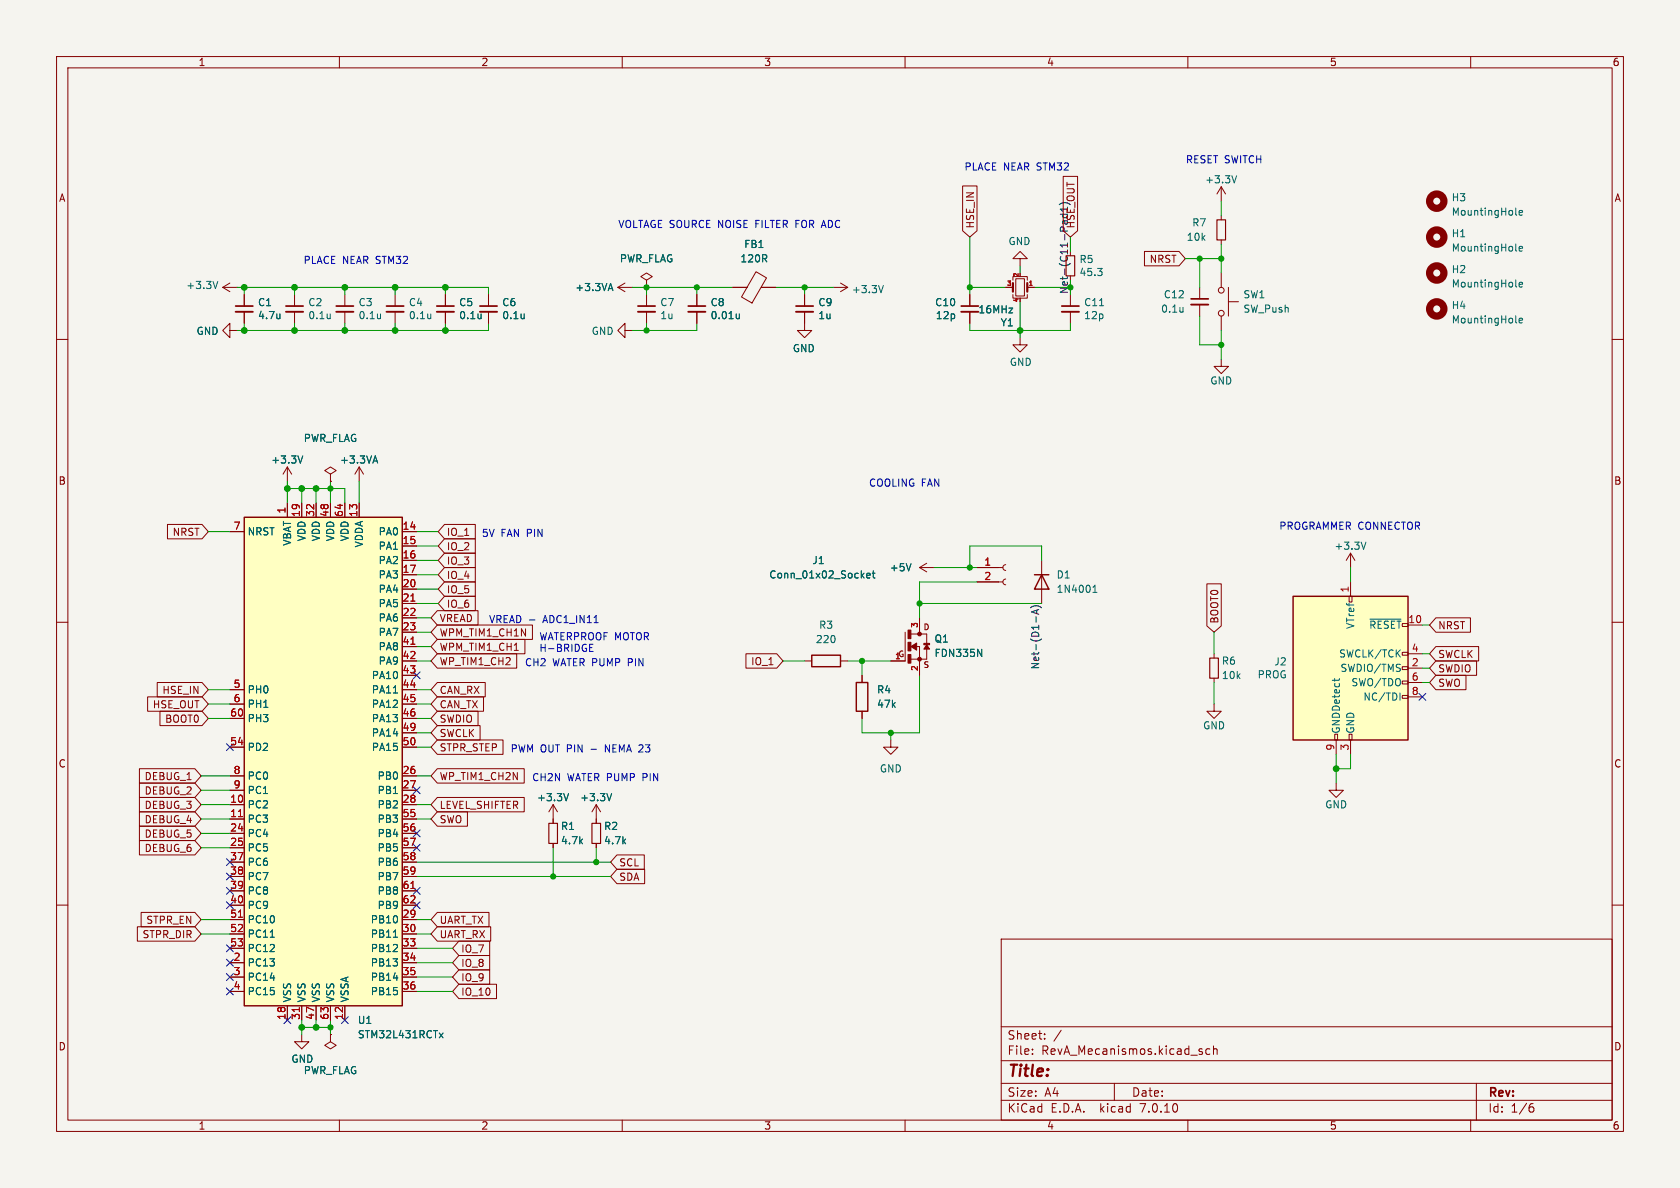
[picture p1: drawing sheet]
<svg xmlns="http://www.w3.org/2000/svg" width="297mm" height="210mm" viewBox="0 0 297 210" stroke-linecap="round" stroke-linejoin="round" font-family="sans-serif">
<path d="M0 0h297v210h-297z" fill="#f5f4ef" stroke="#f5f4ef" stroke-width=".18"/>
<g fill="none" stroke="#840000" stroke-width=".18">
<path d="M10 10h277v190h-277zM12 12h273v186h-273zM60 10v2M110 10v2M160 10v2M210 10v2M260 10v2M170.2 32.9h2.5v7.9l-1.3 1.1-1.2-1.1zM188 31.2h2.5v9.6l-1.3 1.1-1.2-1.1zM215.9 33l-.8 1.3M215.9 33v2.6M215.9 38.1v.8"/>
<path d="M215.9 33l.8 1.3M10 60h2M39.4 50.8l1.2 .8M39.4 50.8h2.5M40.6 58.4v-1.2l-1.2 1.2 1.2 1.3v-1.3h1.3M40.6 50l-1.2 .8M43.2 52.1v2M43.2 55.1v2.1M52.1 52.1v2M52.1 55.1v2.1M61 52.1v2M61 55.1v2.1"/>
<path d="M69.8 52.1v2M69.8 55.1v2.1M78.7 52.1v2M78.7 55.1v2.1M86.4 52.1v2M86.4 55.1v2.1M109.2 50.8h2.6M109.2 50.8l1.3 .8M110.5 58.4v-1.2l-1.3 1.2 1.3 1.3v-1.3h1.3M110.5 50l-1.3 .8M114.3 49.5l1-.6-1-.6-1 .6 1 .6v1.3M114.3 50.8h.1"/>
<path d="M114.3 52.1v2M114.3 55.1v2.1M123.2 52.1v2M123.2 55.1v2.1M129.5 50.8h2.6M133.7 48l1.8 1.1-2.6 4.5-1.8-1.1zM134.6 50.8h2.6M142.2 55.1v3.3h1.3l-1.3 1.3-1.2-1.3h1.2M142.2 52.1v2M147.3 50.8h2.6M148.6 50l1.3 .8M149.9 50.8l-1.3 .8"/>
<path d="M171.4 52.1v2M171.4 55.1v2.1M177.8 50.8h1.3M179.1 49.5v-.6h2.5v.6M179.1 52.1v.6h2.5v-.6M179.6 49.3h1.5v3h-1.5zM180.3 45.7h1.3l-1.3-1.2-1.2 1.2h1.2v1.3M180.3 59.7v1.3h1.3l-1.3 1.2-1.2-1.2h1.2M181.6 50.8h1.3M189.2 52.1v2M189.2 55.1v2.1M202.3 44.4h6.1l1.1 1.3-1.1 1.3h-6.1z"/>
<path d="M212.1 50.8v2M212.1 53.8v2.1M215.9 42.4v.8M215.9 48.3v2.5M215.9 55.9v2.5M217.2 53.3h1.7M217.2 50.8v5.1M285 60h2M215.9 63.5v1.3h1.3l-1.3 1.2-1.3-1.2h1.3M29.6 92.7h6.1l1.1 1.3-1.1 1.3h-6.1zM40.6 94h2.6M50.8 82.6l-.8 1.2"/>
<path d="M50.8 82.6v2.5M50.8 88.9v2.5M50.8 82.6l.8 1.2M53.3 88.9v2.5M55.9 88.9v2.5M58.4 83.8l1-.6-1-.6-1 .6 1 .6v1.3M58.4 85.1h.1M58.4 88.9v2.5M61 88.9v2.5M63.5 82.6l-.8 1.2M63.5 82.6v2.5M63.5 88.9v2.5"/>
<path d="M63.5 82.6l.8 1.2M71.1 94h2.6M71.1 96.5h2.6M71.1 99.1h2.6M78.6 97.8h5.4v2.5h-5.4l-1.1-1.2zM78.6 92.7h5.4v2.6h-5.4l-1.1-1.3zM78.6 95.2h5.4v2.6h-5.4l-1.1-1.3zM163.8 99.6l-1.2 .7M177.8 99.8l-.3 .2-.2 .3 .1 .4 .4 .1M184.1 99.1v7.6M238.8 97.8l-.8 1.3M238.8 97.8v2.5"/>
<path d="M238.8 97.8l.7 1.3M10 110h2M71.1 116.8h2.6M71.1 114.3h2.6M71.1 101.6h2.6M71.1 104.1h2.6M71.1 106.7h2.6M71.1 109.2h2.6M71.1 111.8h2.6M71.1 119.4h2.6M77.3 113h15.5v2.6h-15.5l-1.1-1.3zM77.3 110.5h16.8v2.5h-16.8l-1.1-1.2z"/>
<path d="M77.3 115.6h14v2.5h-14l-1.1-1.3zM77.3 107.9h7.2v2.6h-7.2l-1.1-1.3zM78.6 100.3h5.4v2.6h-5.4l-1.1-1.3zM78.6 105.4h5.4v2.6h-5.4l-1.1-1.3zM78.6 102.9h5.4v2.5h-5.4l-1.1-1.3zM131.9 115.6h5.4l1.1 1.2-1.1 1.3h-5.4zM142.2 116.8h1.3M148.6 116.8h1.3M152.4 119.4v1.3M160 111.8v5h-2.5M161 112.1h2.8v4.4h-2.8M162.1 114.3h.5v5.1"/>
<path d="M162.6 100.3h2.5M162.6 100.3l1.2 .8M162.6 109.2v2.9M172.7 102.9h4.6M172.7 100.3h4.6M177.8 102.4l-.3 .1-.2 .4 .1 .3 .4 .2M213.4 103.2h2.5v7.4l-1.3 1.2-1.2-1.2zM214.6 115.6v.7M214.6 119.9v.8M238.5 105.4h.5v1h-.5zM238.8 102.9v2.5M247.9 115.3h1v.5h-1z"/>
<path d="M247.9 117.9h1v.5h-1zM248.9 110.5h2.6M248.9 118.1h2.6M248.9 115.6h2.6M253.8 109.2h6.2v2.6h-6.2l-1.1-1.3zM253.8 116.8h7.2v2.6h-7.2l-1.1-1.3zM253.8 114.3h7.6v2.5h-7.6l-1.1-1.2zM253.8 119.4h5.4v2.5h-5.4l-1.1-1.2zM285 110h2M24.6 138.4h9.8l1.2 1.3-1.2 1.3h-9.8zM24.6 135.9h9.8l1.2 1.3-1.2 1.2h-9.8zM26.1 123.2h9.6l1.1 1.3-1.1 1.2h-9.6z"/>
<path d="M27.8 120.6h7.9l1.1 1.3-1.1 1.3h-7.9zM28.3 125.7h7.4l1.1 1.3-1.1 1.3h-7.4zM40.6 137.2h2.6M40.6 139.7h2.6M40.6 121.9h2.6M40.6 124.5h2.6M40.6 127h2.6M40.6 132.1h2.6M71.1 137.2h2.6M71.1 139.7h2.6M71.1 121.9h2.6M71.1 124.5h2.6"/>
<path d="M71.1 127h2.6M71.1 129.5h2.6M71.1 132.1h2.6M77.3 130.8h11.6v2.6h-11.6l-1.1-1.3zM77.3 125.7h7.2v2.6h-7.2l-1.1-1.3zM77.3 120.6h8.5v2.6h-8.5l-1.1-1.3zM77.3 128.3h7.6v2.5h-7.6l-1.1-1.3zM77.3 135.9h15.4v2.5h-15.4l-1.1-1.2zM77.3 123.2h8.2v2.5h-8.2l-1.1-1.2zM152.4 125.7v1.3M157.5 130.8v1.3h1.2l-1.2 1.3-1.3-1.3h1.3M214.6 124.5v1.2h1.3l-1.3 1.3-1.2-1.3h1.2"/>
<path d="M236 129.8h.5v1h-.5zM236.2 138.4v1.3h1.3l-1.3 1.3-1.3-1.3h1.3M236.2 130.8v2.6M238.5 129.8h.5v1h-.5zM238.8 130.8v2.6M247.9 120.4h1v.5h-1zM247.9 122.9h1v.5h-1zM248.9 120.7h2.6M248.9 123.2h2.6M10 160h2M24.6 148.6h9.8l1.2 1.3-1.2 1.2h-9.8zM24.6 146h9.8l1.2 1.3-1.2 1.3h-9.8z"/>
<path d="M24.6 143.5h9.8l1.2 1.3-1.2 1.3h-9.8zM24.6 141h9.8l1.2 1.2-1.2 1.3h-9.8zM40.6 142.2h2.6M40.6 144.8h2.6M40.6 147.3h2.6M40.6 149.9h2.6M40.6 152.4h2.6M40.6 154.9h2.6M40.6 157.5h2.6M71.1 142.2h2.6M71.1 144.8h2.6M71.1 147.3h2.6"/>
<path d="M71.1 149.9h2.6M71.1 152.4h2.6M71.1 154.9h2.6M71.1 157.5h2.6M77.3 141h15.4v2.5h-15.4l-1.1-1.3zM77.3 143.5h5.3v2.6h-5.3l-1.1-1.3zM97.8 142.2l-.8 1.3M97.8 142.2v3.3M97.8 149.1v.8M97.8 142.2l.8 1.3M105.4 142.2l-.8 1.3M105.4 142.2v3.3"/>
<path d="M105.4 149.1v.8M105.4 142.2l.8 1.3M109.1 153.7h4.9v2.5h-4.9l-1.2-1.3zM109.1 151.1h4.8v2.6h-4.8l-1.2-1.3zM285 160h2M24.3 163.8h10.1l1.2 1.3-1.2 1.3h-10.1zM25 161.3h9.4l1.2 1.3-1.2 1.2h-9.4zM40.6 170.2h2.6M40.6 162.6h2.6M40.6 172.7h2.6M40.6 165.1h2.6M40.6 167.6h2.6"/>
<path d="M40.6 175.3h2.6M40.6 160h2.6M50.8 177.8v2.5M53.3 177.8v2.5M55.9 177.8v2.5M58.4 177.8v2.5M61 177.8v2.5M71.1 170.2h2.6M71.1 162.6h2.6M71.1 172.7h2.6M71.1 165.1h2.6M71.1 167.6h2.6"/>
<path d="M71.1 175.3h2.6M71.1 160h2.6M77.3 161.3h9.1v2.5h-9.1l-1.1-1.2zM77.3 163.8h9.4v2.6h-9.4l-1.1-1.3zM81.1 171.4h5.5v2.6h-5.5l-1.1-1.3zM81.1 168.9h5.5v2.6h-5.5l-1.1-1.3zM81.1 166.4h5.5v2.5h-5.5l-1.1-1.3zM81.1 174h6.7v2.5h-6.7l-1.1-1.2zM177 166h108v32h-108zM53.3 182.9v1.3h1.3l-1.3 1.2-1.2-1.2h1.2M58.4 182.9v1.3l1 .6-1 .6-1-.6 1-.6M58.4 182.9h.1"/>
<path d="M60 198v2M110 198v2M160 198v2M177 194.5h108M177 191.5h108M177 187.5h108M177 181.5h108M182.5 186.3v.1M182.5 185.5v.1M184.7 183.6v.1M184.7 182.8v.1M187.6 182.1l-1.3 2"/>
<path d="M197 191.5v3M210 198v2M212.5 186v.3M213.9 185.5l-.4-.1-.3 .3v.4l.1 .2h.6M214.5 185.5l.2-.1 .4 .1 .1 .9M214.5 184.9v1.5M260 198v2M261 191.5v6.5M270.6 195.7h.3l.3 .3-.1 .5-.5 .1M271 195.1l-.4 .1"/>
<circle cx="215.9" cy="51.3" r=".51"/>
<circle cx="215.9" cy="55.4" r=".51"/>
</g>
<path d="M41.7 55.1h3M50.5 55.1h3.1M59.4 55.1h3.1M68.3 55.1h3.1M77.2 55.1h3.1M84.8 55.1h3.1M112.8 55.1h3M121.7 55.1h3M140.7 55.1h3.1M169.9 55.1h3.1M187.7 55.1h3.1M210.6 53.8h3" fill="none" stroke="#840000" stroke-width=".33"/>
<path d="M41.7 54.1h3M50.5 54.1h3.1M59.4 54.1h3.1M68.3 54.1h3.1M77.2 54.1h3.1M84.8 54.1h3.1M112.8 54.1h3M121.7 54.1h3M140.7 54.1h3.1M169.9 54.1h3.1M187.7 54.1h3.1M210.6 52.8h3" fill="none" stroke="#840000" stroke-width=".3"/>
<g fill="none" stroke="#006464" stroke-width=".18">
<path d="M218.6 31.1l-.4 1.2M268 37.9l.1 .1M268.6 37.6l.6-.1-.1-.2-.4-.1-.1 .2v.6h.5M38.5 49.7l-.4 1.3M49.5 55.5v.8M49.5 56.2l-.1 .1M58.4 55.5v.8M58.4 56.2l-.1 .1M67.3 55.5v.8M67.3 56.2l-.1 .1M76.2 55.5v.8M76.2 56.2l-.1 .1"/>
<path d="M85 55.5v.8M85 56.2v.1M92.7 55.5v.8M92.7 56.2l-.1 .1M107.6 51h.6M107.9 50.1l.5 1.3M130.7 55.5v.8M130.7 56.2l-.4 .1M156.2 50.5l-.5 1.2M194 47.4h.8l-.4 .5M194.4 54h.7M194.7 48l.1 .2-.1 .5"/>
<path d="M209.1 54.3v.9M209.1 55.1h.1M268 56.9l.1 .2M268 50.6l.1 .1M268 44.2l.1 .2M268.6 56.7l.6-.1-.1-.3-.4-.1-.1 .2v.6h.5M268.6 44l.6-.1-.1-.3-.4-.1-.1 .2v.6h.5M268.6 50.3l.6-.1-.1-.2-.4-.1-.1 .2v.6h.5M53.5 80.6l-.4 1.3M66 81.5h.6M66.3 80.6l.5 1.3M161.1 99.6l-.5 1.3"/>
<path d="M241.5 95.8l-.4 1.3M153.2 101.8l.6-.2v-.2l-.4-.1-.2 .2 .1 .6h.5M154.2 101.3h.5M154.4 100.9v1.1l.3 .2M172.8 114.8l.8 1.2v-1.2M193.2 104.7h.7M193.2 103.8l.4-.4v1.3M236 120v.4M236.8 120l-.1 .2M242.2 109.4h5.5M69.5 122.5h.8M247.5 122.5v1.3"/>
<path d="M100.5 140.3l-.4 1.2M108.1 140.3l-.4 1.2M47.8 165.7h.7M69.5 165.7h.8M77.7 182.6l.6 .9M78.3 182.6l-.6 .9"/>
</g>
<g fill="none" stroke="#840000" stroke-width="1.3">
<circle cx="254" cy="35.6" r="1.27"/>
<circle cx="254" cy="48.3" r="1.27"/>
<circle cx="254" cy="41.9" r="1.27"/>
<circle cx="254" cy="54.6" r="1.27"/>
</g>
<path d="M215.1 38.9h1.6v3.5h-1.6zM188.5 45.2h1.5v3.6h-1.5zM213.9 116.3h1.5v3.6h-1.5zM97 145.5h1.6v3.6h-1.6zM104.6 145.5h1.6v3.6h-1.6z" fill="none" stroke="#840000" stroke-width=".2"/>
<path d="M43.2 91.4h27.9v86.4h-27.9zM143.5 115.8h5.1v2.1h-5.1zM182.9 101.6h2.5M184.1 101.6l1.3 2.5h-2.5zM228.6 105.4h20.3v25.4h-20.3zM151.4 120.7h2v5h-2z" fill="none" stroke="#840000" stroke-width=".25"/>
<path d="M179.1 50v1.6M181.6 50v1.6" fill="none" stroke="#840000" stroke-width=".38"/>
<g fill="#840000" stroke="#840000" stroke-width=".18">
<path d="M160.5 113.5h.5v1.6h-.5z"/>
<path d="M160.5 115.7h.5v1.5h-.5z"/>
<path d="M160.5 111.4h.5v1.5h-.5z"/>
<path d="M161 114.3l1.1-.6v1.2z"/>
<path d="M163.8 114l.5 .7h-1z"/>
<path d="M163.3 113.7h1v.3h-1z"/>
<circle cx="162.6" cy="116.5" r=".33"/>
<circle cx="162.6" cy="112.1" r=".33"/>
</g>
<g fill="#ffffc2" stroke="#ffffc2" stroke-width=".18">
<path d="M43.2 91.4h27.9v86.4h-27.9z"/>
<path d="M228.6 105.4h20.3v25.4h-20.3z"/>
</g>
<path d="M72.6 106.3h.8M72.6 113.9h.8M42.2 144.4h.7M72.6 157.1h.8M42.2 162.1h.7M52.9 178.1v.7" fill="none" stroke="#a90000" stroke-width=".18"/>
<path d="M187.4 37.9h1.3M187.9 37.9v.5l.6 .1M188.2 39v.1M188.4 35.8l-.8 .1-.3 .3M188.7 39h-.6l-.2 .2M188.7 37h-1.3l.4 .3M182.2 107.4a1.46 1.46 0 0 1 1.9 0M183.2 109v1M183.3 107.9v.6M183.6 107.7l-1.2 .5 1.2 .4" fill="none" stroke="#0f0f0f" stroke-width=".18"/>
<path d="M93.6 109.6h1M104.2 114.5h.5M104.2 115.2h.6" fill="none" stroke="#0000c2" stroke-width=".18"/>
<g fill="none" stroke="#009600" stroke-width=".18">
<path d="M215.9 35.6v2.5M41.9 50.8h44.5v1.3M43.2 50.8v1.3M43.2 57.2v1.2M52.1 50.8v1.3M52.1 57.2v1.2M61 50.8v1.3M61 57.2v1.2M69.8 50.8v1.3M69.8 57.2v1.2M78.7 50.8v1.3M78.7 57.2v1.2"/>
<path d="M86.4 57.2v1.2h-44.5M111.8 50.8h17.7M114.3 50.8v1.3M114.3 57.2v1.2M123.2 57.2v1.2h-11.4M123.2 50.8v1.3M137.2 50.8h10.1M142.2 50.8v1.3M171.4 41.9v10.2M171.4 57.2v1.2h17.8v-1.2M171.4 50.8h6.4M180.3 47v1.3"/>
<path d="M180.3 53.3v6.4M182.9 50.8h6.3M209.5 45.7h6.4M212.1 45.7v5.1M212.1 55.9v5.1h3.8M215.9 43.2v5.1M215.9 58.4v5.1M36.8 94h3.8M50.8 85.1v3.8M50.8 86.4h10.2v2.5M53.3 86.4v2.5M55.9 86.4v2.5"/>
<path d="M58.4 85.1v3.8M63.5 85.1v3.8M73.7 94h3.8M73.7 99.1h3.8M73.7 96.5h3.8M184.1 99.1v-2.6h-12.7v3.8M73.7 114.3h2.5M73.7 111.8h2.5M73.7 109.2h2.5M73.7 116.8h2.5M73.7 106.7h3.8M73.7 101.6h3.8"/>
<path d="M73.7 104.1h3.8M138.4 116.8h3.8M149.9 116.8h7.6M152.4 116.8v2.6M162.6 106.7h21.5M162.6 119.4v10.1h-10.2v-2.5M165.1 100.3h7.6M172.7 102.9h-10.1v6.3M214.6 111.8v3.8M238.8 100.3v2.6M251.5 115.6h1.2M251.5 110.5h1.2"/>
<path d="M251.5 118.1h1.2M35.6 137.2h5M35.6 139.7h5M36.8 124.5h3.8M36.8 127h3.8M36.8 121.9h3.8M73.7 124.5h2.5M73.7 127h2.5M73.7 121.9h2.5M73.7 129.5h2.5M73.7 137.2h2.5M73.7 132.1h2.5"/>
<path d="M157.5 129.5v1.3M214.6 120.7v3.8M236.2 133.4v5M238.8 133.4v2.5h-2.6M251.5 120.7h1.2M35.6 142.2h5M35.6 147.3h5M35.6 149.9h5M35.6 144.8h5M73.7 142.2h2.5M73.7 144.8h2.5M73.7 154.9h34.2"/>
<path d="M73.7 152.4h34.2M97.8 149.9v5M105.4 149.9v2.5M35.6 165.1h5M35.6 162.6h5M73.7 165.1h2.5M73.7 162.6h2.5M73.7 175.3h6.3M73.7 172.7h6.3M73.7 170.2h6.3M73.7 167.6h6.3M53.3 180.3v2.6"/>
<path d="M53.3 181.6h5.1M55.9 180.3v1.3M58.4 180.3v2.6"/>
</g>
<g fill="none" stroke="#000084" stroke-width=".18">
<path d="M73.1 118.8l1.2 1.2M74.3 118.8l-1.2 1.2M40 131.5l1.2 1.2M41.2 131.5l-1.2 1.2M73.1 139.1l1.2 1.2M74.3 139.1l-1.2 1.2M250.9 122.6l1.2 1.2M252.1 122.6l-1.2 1.2M40 159.4l1.2 1.2M40 156.9l1.2 1.2M40 154.3l1.2 1.2M40 151.8l1.2 1.2"/>
<path d="M41.2 159.4l-1.2 1.2M41.2 156.9l-1.2 1.2M41.2 151.8l-1.2 1.2M41.2 154.3l-1.2 1.2M73.1 156.9l1.2 1.2M73.1 159.4l1.2 1.2M73.1 146.7l1.2 1.2M73.1 149.3l1.2 1.2M74.3 156.9l-1.2 1.2M74.3 159.4l-1.2 1.2M74.3 146.7l-1.2 1.2M74.3 149.3l-1.2 1.2"/>
<path d="M40 172.1l1.2 1.2M40 169.6l1.2 1.2M40 174.7l1.2 1.2M40 167l1.2 1.2M41.2 172.1l-1.2 1.2M41.2 169.6l-1.2 1.2M41.2 174.7l-1.2 1.2M41.2 167l-1.2 1.2M50.2 179.7l1.2 1.2M51.4 179.7l-1.2 1.2M60.4 179.7l1.2 1.2M61.6 179.7l-1.2 1.2"/>
</g>
<g fill="#009600" stroke="#009600" stroke-width=".18">
<circle cx="53.3" cy="181.6" r=".51"/>
<circle cx="58.4" cy="181.6" r=".46"/>
<circle cx="55.9" cy="181.6" r=".51"/>
<circle cx="105.4" cy="152.4" r=".46"/>
<circle cx="97.8" cy="154.9" r=".46"/>
<circle cx="152.4" cy="116.8" r=".46"/>
<circle cx="162.6" cy="106.7" r=".46"/>
<circle cx="142.2" cy="50.8" r=".46"/>
<circle cx="171.4" cy="50.8" r=".46"/>
<circle cx="180.3" cy="58.4" r=".51"/>
<circle cx="53.3" cy="86.4" r=".51"/>
<circle cx="236.2" cy="135.9" r=".51"/>
<circle cx="171.4" cy="100.3" r=".46"/>
<circle cx="157.5" cy="129.5" r=".46"/>
<circle cx="52.1" cy="58.4" r=".51"/>
<circle cx="61" cy="58.4" r=".51"/>
<circle cx="58.4" cy="86.4" r=".46"/>
<circle cx="43.2" cy="50.8" r=".51"/>
<circle cx="52.1" cy="50.8" r=".51"/>
<circle cx="69.9" cy="50.8" r=".51"/>
<circle cx="43.2" cy="58.4" r=".51"/>
<circle cx="50.8" cy="86.4" r=".51"/>
<circle cx="55.9" cy="86.4" r=".51"/>
<circle cx="61" cy="50.8" r=".51"/>
<circle cx="69.9" cy="58.4" r=".51"/>
<circle cx="114.3" cy="50.8" r=".46"/>
<circle cx="114.3" cy="58.4" r=".46"/>
<circle cx="123.2" cy="50.8" r=".46"/>
<circle cx="78.7" cy="58.4" r=".51"/>
<circle cx="78.7" cy="50.8" r=".51"/>
<circle cx="215.9" cy="61" r=".46"/>
<circle cx="212.1" cy="45.7" r=".46"/>
<circle cx="215.9" cy="45.7" r=".46"/>
</g>
<text font-size="2.8" fill="#840000" x="178" y="190.9">Title:</text>
<g font-size="2.1" fill="#840000">
<text x="178" y="184">Sheet:</text>
<text x="178" y="186.7">File:</text>
<text x="184.1" y="186.7">RevA_Mecanismos.kicad_sch</text>
<text x="178" y="196.9">KiCad</text>
<text x="178" y="194.1">Size:</text>
<text x="184.7" y="194.1">A4</text>
<text x="185.7" y="196.9">E.D.A.</text>
<text x="194.6" y="196.9">kicad</text>
<text x="200" y="194.1">Date:</text>
<text x="201.8" y="196.9">7.0.10</text>
<text x="263" y="194.3">Rev:</text>
<text x="263" y="196.9">Id:</text>
<text x="267.1" y="196.9">1/6</text>
</g>
<g font-size="1.8" fill="#840000">
<text x="35" y="11.9">1</text>
<text x="85" y="11.9">2</text>
<text x="135" y="11.9">3</text>
<text x="185" y="11.9">4</text>
<text x="235" y="11.9">5</text>
<text x="285" y="11.9">6</text>
<text x="10.3" y="35.9">A</text>
<text x="285.3" y="35.9">A</text>
<text x="172.4" y="40.5" transform="rotate(-90 172.4 40.5)">HSE_IN</text>
<text x="203.1" y="46.7">NRST</text>
<text x="10.3" y="85.9">B</text>
<text x="285.3" y="85.9">B</text>
<text x="30.4" y="94.9">NRST</text>
<text x="78.9" y="94.9">IO_1</text>
<text x="78.9" y="100">IO_3</text>
<text x="78.9" y="97.5">IO_2</text>
<text x="78.9" y="102.6">IO_4</text>
<text x="78.9" y="107.6">IO_6</text>
<text x="78.9" y="105.1">IO_5</text>
<text x="77.6" y="112.7">WPM_TIM1_CH1N</text>
<text x="77.6" y="110.2">VREAD</text>
<text x="215.6" y="110.3" transform="rotate(-90 215.6 110.3)">BOOT0</text>
<text x="254.2" y="111.4">NRST</text>
<text x="77.6" y="115.3">WPM_TIM1_CH1</text>
<text x="77.6" y="117.8">WP_TIM1_CH2</text>
<text x="132.7" y="117.8">IO_1</text>
<text x="254.2" y="119.1">SWDIO</text>
<text x="254.2" y="116.5">SWCLK</text>
<text x="26.9" y="125.4">HSE_OUT</text>
<text x="28.6" y="122.9">HSE_IN</text>
<text x="77.6" y="122.9">CAN_RX</text>
<text x="77.6" y="125.4">CAN_TX</text>
<text x="254.2" y="121.6">SWO</text>
<text x="29.1" y="128">BOOT0</text>
<text x="77.6" y="128">SWDIO</text>
<text x="77.6" y="130.5">SWCLK</text>
<text x="10.3" y="135.9">C</text>
<text x="77.6" y="133">STPR_STEP</text>
<text x="285.3" y="135.9">C</text>
<text x="25.5" y="140.7">DEBUG_2</text>
<text x="25.5" y="143.2">DEBUG_3</text>
<text x="25.5" y="138.1">DEBUG_1</text>
<text x="77.6" y="143.2">LEVEL_SHIFTER</text>
<text x="77.6" y="138.1">WP_TIM1_CH2N</text>
<text x="25.5" y="148.3">DEBUG_5</text>
<text x="25.5" y="145.7">DEBUG_4</text>
<text x="77.6" y="145.7">SWO</text>
<text x="25.5" y="150.8">DEBUG_6</text>
<text x="109.4" y="155.9">SDA</text>
<text x="109.4" y="153.4">SCL</text>
<text x="25.1" y="166.1">STPR_DIR</text>
<text x="25.8" y="163.5">STPR_EN</text>
<text x="77.6" y="163.5">UART_TX</text>
<text x="77.6" y="166.1">UART_RX</text>
<text x="81.4" y="173.7">IO_9</text>
<text x="81.4" y="171.1">IO_8</text>
<text x="81.4" y="168.6">IO_7</text>
<text x="81.4" y="176.2">IO_10</text>
<text x="10.3" y="185.9">D</text>
<text x="285.3" y="185.9">D</text>
<text x="35" y="199.9">1</text>
<text x="85" y="199.9">2</text>
<text x="135" y="199.9">3</text>
<text x="185" y="199.9">4</text>
<text x="235" y="199.9">5</text>
<text x="285" y="199.9">6</text>
</g>
<g font-size="1.8" fill="#0000c2">
<text x="209.5" y="29">RESET SWITCH</text>
<text x="170.4" y="30.2">PLACE NEAR STM32</text>
<text x="109.2" y="40.4">VOLTAGE SOURCE NOISE</text>
<text x="133.8" y="40.4">FILTER FOR ADC</text>
<text x="53.6" y="46.7">PLACE NEAR STM32</text>
<text x="153.5" y="86.1">COOLING FAN</text>
<text x="85.1" y="95">5V</text>
<text x="88.6" y="95">FAN PIN</text>
<text x="226.1" y="93.7">PROGRAMMER CONNECTOR</text>
<text x="86.4" y="110.2">VREAD -</text>
<text x="95.2" y="113.3">WATERPROOF MOTOR</text>
<text x="96.1" y="110.2">ADC1_IN11</text>
<text x="92.7" y="117.9">CH2</text>
<text x="95.2" y="115.3">H-BRIDGE</text>
<text x="97.7" y="117.9">WATER PUMP</text>
<text x="111.3" y="117.9">PIN</text>
<text x="90.2" y="133.1">PWM OUT PIN</text>
<text x="104.7" y="133.1">-</text>
<text x="107.4" y="133.1">NEMA 23</text>
<text x="94" y="138.2">CH2N</text>
<text x="100.3" y="138.2">WATER PUMP</text>
<text x="113.9" y="138.2">PIN</text>
</g>
<g font-size="1.8" fill="#006464">
<text x="213" y="32.6">+3.3V</text>
<text x="256.6" y="35.8">H3</text>
<text x="210.7" y="40.2">R7</text>
<text x="256.6" y="38.3">MountingHole</text>
<text x="109.5" y="46.6">PWR_FLAG</text>
<text x="130.8" y="46.6">120R</text>
<text x="131.5" y="44">FB1</text>
<text x="178.2" y="43.5">GND</text>
<text x="190.7" y="46.7">R5</text>
<text x="209.7" y="42.8">10k</text>
<text x="256.6" y="42.1">H1</text>
<text x="256.6" y="44.7">MountingHole</text>
<text x="32.8" y="51.3">+3.3V</text>
<text x="101.6" y="51.7">+3.3VA</text>
<text x="150.5" y="52">+3.3V</text>
<text x="190.7" y="49">45.3</text>
<text x="205.6" y="52.9">C12</text>
<text x="219.7" y="52.9">SW1</text>
<text x="256.6" y="48.5">H2</text>
<text x="256.6" y="51">MountingHole</text>
<text x="34.7" y="59.4">GND</text>
<text x="45.5" y="56.6">4.7u</text>
<text x="45.5" y="54.3">C1</text>
<text x="54.4" y="56.6">0.1u</text>
<text x="54.4" y="54.3">C2</text>
<text x="63.3" y="56.6">0.1u</text>
<text x="63.3" y="54.3">C3</text>
<text x="72.2" y="56.6">0.1u</text>
<text x="72.2" y="54.3">C4</text>
<text x="81.1" y="56.6">0.1u</text>
<text x="81.1" y="54.3">C5</text>
<text x="88.7" y="56.6">0.1u</text>
<text x="88.7" y="54.3">C6</text>
<text x="104.5" y="59.4">GND</text>
<text x="116.6" y="56.6">1u</text>
<text x="116.6" y="54.3">C7</text>
<text x="125.5" y="56.6">0.01u</text>
<text x="125.5" y="54.3">C8</text>
<text x="144.6" y="56.6">1u</text>
<text x="144.6" y="54.3">C9</text>
<text x="165.2" y="54.3">C10</text>
<text x="165.3" y="56.6">12p</text>
<text x="172.9" y="55.6">16MHz</text>
<text x="176.8" y="57.9">Y1</text>
<text x="191.6" y="56.6">12p</text>
<text x="191.6" y="54.3">C11</text>
<text x="205.2" y="55.5">0.1u</text>
<text x="219.7" y="55.5">SW_Push</text>
<text x="256.6" y="54.8">H4</text>
<text x="256.6" y="57.4">MountingHole</text>
<text x="140.1" y="62.5">GND</text>
<text x="178.4" y="64.9">GND</text>
<text x="213.9" y="68.2">GND</text>
<text x="47.9" y="82.1">+3.3V</text>
<text x="53.6" y="78.3">PWR_FLAG</text>
<text x="60" y="82.1">+3.3VA</text>
<text x="43.7" y="94.8">NRST</text>
<text x="54.2" y="95.8" transform="rotate(-90 54.2 95.8)">VDD</text>
<text x="56.7" y="95.8" transform="rotate(-90 56.7 95.8)">VDD</text>
<text x="59.3" y="95.8" transform="rotate(-90 59.3 95.8)">VDD</text>
<text x="61.8" y="95.8" transform="rotate(-90 61.8 95.8)">VDD</text>
<text x="66.8" y="94.8">PA0</text>
<text x="51.7" y="96.6" transform="rotate(-90 51.7 96.6)">VBAT</text>
<text x="64.4" y="96.9" transform="rotate(-90 64.4 96.9)">VDDA</text>
<text x="66.8" y="97.4">PA1</text>
<text x="66.8" y="99.9">PA2</text>
<text x="143.5" y="99.9">J1</text>
<text x="157.2" y="101.2">+5V</text>
<text x="235.8" y="97.4">+3.3V</text>
<text x="66.8" y="102.5">PA3</text>
<text x="66.8" y="105">PA4</text>
<text x="66.8" y="107.5">PA5</text>
<text x="135.9" y="102.5">Conn_01x02_Socket</text>
<text x="186.7" y="102.5">D1</text>
<text x="186.7" y="105">1N4001</text>
<text x="66.8" y="110.1">PA6</text>
<text x="66.8" y="112.6">PA7</text>
<text x="144.1" y="113.9">220</text>
<text x="144.7" y="111.4">R3</text>
<text x="165.1" y="113.8">Q1</text>
<text x="239.6" y="111.3" transform="rotate(-90 239.6 111.3)">VTref</text>
<text x="242" y="111.4">~{RESET}</text>
<text x="66.8" y="115.2">PA8</text>
<text x="66.8" y="117.7">PA9</text>
<text x="165.1" y="116.3">FDN335N</text>
<text x="215.9" y="117.7">R6</text>
<text x="225.2" y="117.8">J2</text>
<text x="236.6" y="116.4">SWCLK/TCK</text>
<text x="236.9" y="119">SWDIO/TMS</text>
<text x="43.7" y="122.8">PH0</text>
<text x="43.7" y="125.3">PH1</text>
<text x="65.6" y="120.2">PA10</text>
<text x="65.6" y="122.8">PA11</text>
<text x="65.6" y="125.3">PA12</text>
<text x="154.9" y="122.8">R4</text>
<text x="154.9" y="125.3">47k</text>
<text x="215.9" y="120.2">10k</text>
<text x="222.2" y="120.1">PROG</text>
<text x="238.8" y="121.5">SWO/TDO</text>
<text x="240.9" y="124.1">NC/TDI</text>
<text x="43.7" y="127.9">PH3</text>
<text x="65.6" y="127.9">PA13</text>
<text x="65.6" y="130.4">PA14</text>
<text x="212.6" y="129.1">GND</text>
<text x="237.1" y="129.8" transform="rotate(-90 237.1 129.8)">GNDDetect</text>
<text x="239.6" y="129.8" transform="rotate(-90 239.6 129.8)">GND</text>
<text x="43.7" y="132.9">PD2</text>
<text x="65.6" y="132.9">PA15</text>
<text x="155.4" y="136.8">GND</text>
<text x="43.7" y="143.1">PC2</text>
<text x="43.7" y="138">PC0</text>
<text x="43.7" y="140.6">PC1</text>
<text x="66.7" y="138">PB0</text>
<text x="66.7" y="140.6">PB1</text>
<text x="66.7" y="143.1">PB2</text>
<text x="94.8" y="141.8">+3.3V</text>
<text x="102.5" y="141.8">+3.3V</text>
<text x="234.2" y="143.1">GND</text>
<text x="43.7" y="145.6">PC3</text>
<text x="43.7" y="148.2">PC4</text>
<text x="66.7" y="145.6">PB3</text>
<text x="66.7" y="148.2">PB4</text>
<text x="99.1" y="146.9">R1</text>
<text x="99.1" y="149.5">4.7k</text>
<text x="106.7" y="146.9">R2</text>
<text x="106.7" y="149.5">4.7k</text>
<text x="43.7" y="150.7">PC5</text>
<text x="43.7" y="153.3">PC6</text>
<text x="43.7" y="155.8">PC7</text>
<text x="66.7" y="150.7">PB5</text>
<text x="66.7" y="153.3">PB6</text>
<text x="66.7" y="155.8">PB7</text>
<text x="43.7" y="158.3">PC8</text>
<text x="43.7" y="160.9">PC9</text>
<text x="66.7" y="158.3">PB8</text>
<text x="66.7" y="160.9">PB9</text>
<text x="43.7" y="163.4">PC10</text>
<text x="43.7" y="166">PC11</text>
<text x="65.4" y="163.4">PB10</text>
<text x="65.4" y="166">PB11</text>
<text x="43.7" y="171">PC13</text>
<text x="43.7" y="173.6">PC14</text>
<text x="43.7" y="168.5">PC12</text>
<text x="65.4" y="168.5">PB12</text>
<text x="65.4" y="171">PB13</text>
<text x="65.4" y="173.6">PB14</text>
<text x="43.7" y="176.1">PC15</text>
<text x="51.7" y="177.3" transform="rotate(-90 51.7 177.3)">VSS</text>
<text x="54.2" y="177.3" transform="rotate(-90 54.2 177.3)">VSS</text>
<text x="56.7" y="177.3" transform="rotate(-90 56.7 177.3)">VSS</text>
<text x="59.3" y="177.3" transform="rotate(-90 59.3 177.3)">VSS</text>
<text x="61.8" y="177.3" transform="rotate(-90 61.8 177.3)">VSSA</text>
<text x="65.4" y="176.1">PB15</text>
<text x="63.2" y="181.2">U1</text>
<text x="63.2" y="183.7">STM32L431RCTx</text>
<text x="51.4" y="188.1">GND</text>
<text x="53.6" y="190.1">PWR_FLAG</text>
</g>
<g font-size="1.8" fill="#0f0f0f">
<text x="190.2" y="40.5" transform="rotate(-90 190.2 40.5)">HSE_OUT</text>
<text x="183.8" y="118.4" transform="rotate(-90 183.8 118.4)">Net-(D1-A)</text>
</g>
<text font-size="1.8" fill="#009600" x="188.9" y="52.1" transform="rotate(-90 188.9 52.1)">Net-(C11-Pad1)</text>
<g font-size="1.8" fill="#a90000">
<text x="41.2" y="93.7">7</text>
<text x="50.5" y="90.9" transform="rotate(-90 50.5 90.9)">1</text>
<text x="53.1" y="91.5" transform="rotate(-90 53.1 91.5)">19</text>
<text x="55.6" y="91.5" transform="rotate(-90 55.6 91.5)">32</text>
<text x="58.2" y="91.5" transform="rotate(-90 58.2 91.5)">48</text>
<text x="60.7" y="91.5" transform="rotate(-90 60.7 91.5)">64</text>
<text x="63.2" y="91.5" transform="rotate(-90 63.2 91.5)">13</text>
<text x="71.1" y="93.7">14</text>
<text x="71.1" y="96.3">15</text>
<text x="71.1" y="98.8">16</text>
<text x="71.1" y="101.3">17</text>
<text x="173.9" y="100.1">1</text>
<text x="71.1" y="103.9">20</text>
<text x="71.1" y="106.4">21</text>
<text x="173.9" y="102.6">2</text>
<text x="238.5" y="104.8" transform="rotate(-90 238.5 104.8)">1</text>
<text x="71.1" y="109">22</text>
<text x="71.1" y="111.5">23</text>
<text x="248.9" y="110.2">10</text>
<text x="71.1" y="114">41</text>
<text x="71.1" y="116.6">42</text>
<text x="71.1" y="119.1">43</text>
<text x="249.5" y="117.9">2</text>
<text x="249.5" y="115.3">4</text>
<text x="41.2" y="121.7">5</text>
<text x="41.2" y="124.2">6</text>
<text x="71.1" y="121.7">44</text>
<text x="71.1" y="124.2">45</text>
<text x="249.5" y="120.4">6</text>
<text x="249.5" y="122.9">8</text>
<text x="40.6" y="131.8">54</text>
<text x="40.6" y="126.7">60</text>
<text x="71.1" y="126.7">46</text>
<text x="71.1" y="129.3">49</text>
<text x="71.1" y="131.8">50</text>
<text x="41.2" y="136.9">8</text>
<text x="71.1" y="136.9">26</text>
<text x="236" y="132.8" transform="rotate(-90 236 132.8)">9</text>
<text x="238.5" y="132.8" transform="rotate(-90 238.5 132.8)">3</text>
<text x="40.6" y="142">10</text>
<text x="41.2" y="139.4">9</text>
<text x="71.1" y="139.4">27</text>
<text x="71.1" y="142">28</text>
<text x="40.6" y="144.5">11</text>
<text x="40.6" y="147.1">24</text>
<text x="40.6" y="149.6">25</text>
<text x="71.1" y="144.5">55</text>
<text x="71.1" y="147.1">56</text>
<text x="71.1" y="149.6">57</text>
<text x="40.6" y="152.1">37</text>
<text x="40.6" y="154.7">38</text>
<text x="71.1" y="152.1">58</text>
<text x="71.1" y="154.7">59</text>
<text x="40.6" y="157.2">39</text>
<text x="40.6" y="159.8">40</text>
<text x="71.1" y="157.2">61</text>
<text x="71.1" y="159.8">62</text>
<text x="40.6" y="162.3">51</text>
<text x="40.6" y="164.8">52</text>
<text x="40.6" y="167.4">53</text>
<text x="71.1" y="162.3">29</text>
<text x="71.1" y="164.8">30</text>
<text x="71.1" y="167.4">33</text>
<text x="41.2" y="169.9">2</text>
<text x="41.2" y="172.5">3</text>
<text x="71.1" y="169.9">34</text>
<text x="71.1" y="172.5">35</text>
<text x="41.2" y="175">4</text>
<text x="71.1" y="175">36</text>
<text x="50.5" y="180.4" transform="rotate(-90 50.5 180.4)">18</text>
<text x="53.1" y="180.4" transform="rotate(-90 53.1 180.4)">31</text>
<text x="55.6" y="180.4" transform="rotate(-90 55.6 180.4)">47</text>
<text x="58.2" y="180.4" transform="rotate(-90 58.2 180.4)">63</text>
<text x="60.7" y="180.4" transform="rotate(-90 60.7 180.4)">12</text>
</g>
<g font-size="1.4" fill="#a90000">
<text x="162.3" y="111.1" transform="rotate(-90 162.3 111.1)">3</text>
<text x="158.1" y="116.6">1</text>
<text x="162.3" y="118.7" transform="rotate(-90 162.3 118.7)">2</text>
</g>
<g font-size="1.4" fill="#840000">
<text x="163.2" y="111.6">D</text>
<text x="158.1" y="116.6">1G</text>
<text x="163.2" y="118.3">S</text>
</g>
<g font-size="1.1" fill="#a90000">
<text x="177.9" y="50.5">3</text>
<text x="180.1" y="53.5" transform="rotate(-90 180.1 53.5)">4</text>
<text x="180.1" y="49.1" transform="rotate(-90 180.1 49.1)">2</text>
<text x="181.7" y="50.5">1</text>
</g>
</svg>
